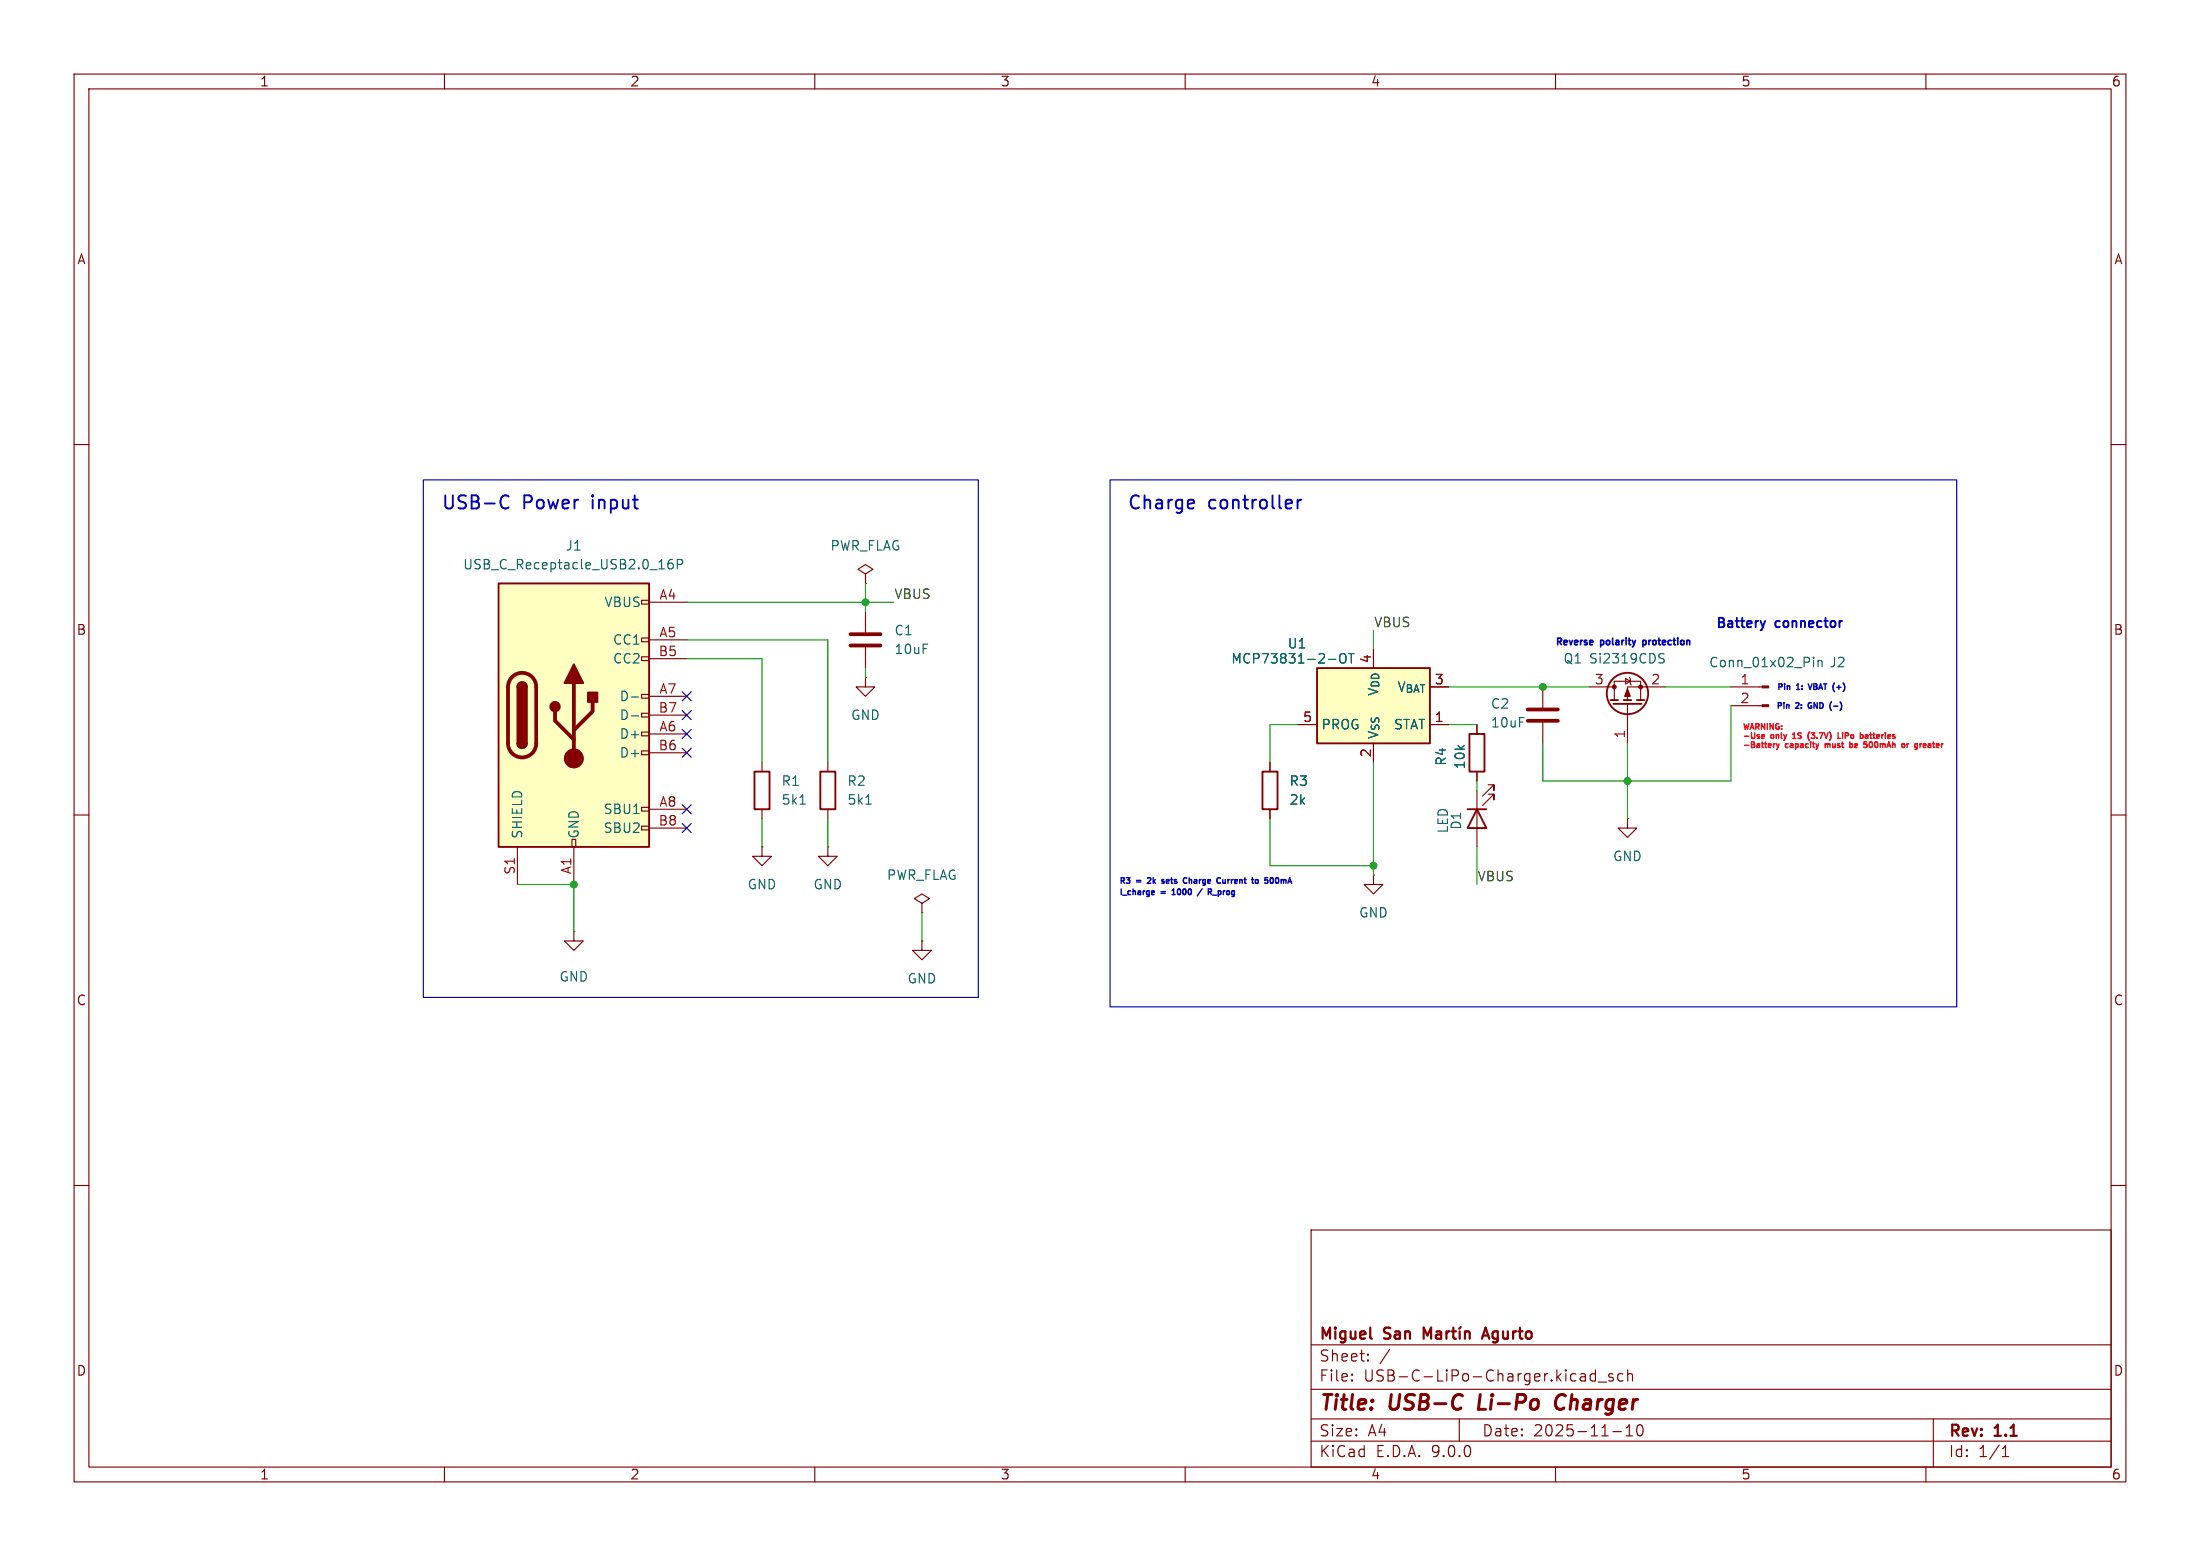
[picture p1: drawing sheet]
<svg xmlns="http://www.w3.org/2000/svg" width="297mm" height="210mm" viewBox="0 0 297 210" stroke-linecap="round" stroke-linejoin="round" font-family="sans-serif">
<g fill="none" stroke="#840000" stroke-width=".15">
<path d="M10 10h277v190h-277zM12 12h273v186h-273zM60 10v2M110 10v2M160 10v2M210 10v2M260 10v2M10 60h2M285 60h2M10 110h2M285 110h2M10 160h2"/>
<path d="M177 166h108v32h-108zM285 160h2M60 198v2M110 198v2M160 198v2M177 194.5h108M177 191.5h108M177 187.5h108M177 181.5h108M182.5 186.3h.1l-.1 .1M182.5 186.3v.1M182.5 185.5v.1"/>
<path d="M182.5 185.5h.1l-.1 .1M184.7 183.6v.1M184.7 183.6h-.1l.1 .1M184.7 182.8v.1M184.7 182.8h-.1l.1 .1M187.6 182.1l-1.3 2M197 191.5v3M210 198v2M215.4 184.9v1.5M215.4 185.5l-.4-.1-.3 .3v.4l.1 .2 .2 .1 .4-.1M215.7 186.5h1.2M217.7 185.5l-.3-.1-.2 .2v.2l.5 .2 .1 .1-.1 .2-.1 .1-.4-.1"/>
<path d="M217.7 193.2h1.2M219.1 185.5l-.4-.1-.3 .3v.4l.1 .2 .2 .1 .4-.1M219.5 193.8h.9M219.5 192.7l.5-.4v1.5M219.7 185.5a.37 .37 0 0 1 .7 .1v.8M219.7 184.9v1.5M221.1 192.4a1.02 1.02 0 0 0 .2 1.4h.2a.91 .91 0 0 0 .2-1.4M260 198v2M261 191.5v6.5M270.3 196.6h.9M270.3 195.5l.4-.4v1.5"/>
</g>
<path d="M199.8 188.2l-.2 2h.9M211 188.2a1.13 1.13 0 0 0-1 .7 1.13 1.13 0 0 0 .3 1.2l.2 .1 .5-.1" fill="none" stroke="#840000" stroke-width=".4"/>
<g fill="none" stroke="#840000" stroke-width=".3">
<path d="M193.9 179.8l.2-.1 .4 .1 .1 .9M195.3 179.7v1M195.7 179.7l-.3 .1-.1 .2M196 179.7h.6M196.2 179.2v1.3l.1 .1 .3 .1M197.1 179.7v1M197.2 179.1l-.2 .2M197.8 179.8a.37 .37 0 0 1 .6 .1v.8M197.8 179.7v1M192.2 180.7v-1.5l.5 1.1 .5-1.1v1.5M194.6 180l-.5 .1a.29 .29 0 0 0-.3 .3 .29 .29 0 0 0 .3 .3l.5-.1M200.1 180.7l.5-1.5 .5 1.5"/>
<path d="M200.2 180.3h.7"/>
</g>
<path d="M67.3 78.7h20.3v35.6h-20.3z" fill="#ffffc2"/>
<g fill="none" stroke="#840000" stroke-width=".15">
<path d="M116.8 77.5l1.1-.7-1.1-.6-1 .6 1 .7v1.2M116.8 78.7h.1M86.6 81h1v.5h-1zM86.6 86.1h1v.5h-1zM86.6 88.6h1v.6h-1zM86.6 93.7h1v.5h-1zM86.6 96.3h1v.5h-1zM86.6 98.8h1v.5h-1zM87.6 81.3h5.1M87.6 86.4h5.1M87.6 88.9h5.1M87.6 94h5.1"/>
<path d="M87.6 96.5h5.1M87.6 99.1h5.1M116.8 91.4v1.3h1.3l-1.3 1.3-1.2-1.3h1.2M116.8 91.4h.1M116.8 82.6v2.7M116.8 87.4v2.8M214.6 92.7h3.3M217.9 94.5v-2.6h3.6v2.6M219.5 91.6l.6 .3-.6 .4zM219.7 95v5.3M220 91.4l.1 .2v.7l.1 .2M224.8 92.7h-5.1v1.8"/>
<path d="M69.8 114.3v5.1M77.2 113.3h.5v1h-.5zM77.5 114.3v5.1M86.6 101.3h1v.6h-1zM86.6 109h1v.5h-1zM86.6 111.5h1v.5h-1zM87.6 101.6h5.1M87.6 109.2h5.1M87.6 111.8h5.1M102.9 114.3v1.3h1.2l-1.2 1.2-1.3-1.2h1.3M102.9 114.3h.1M102.9 102.9v1.2"/>
<path d="M102.9 109.2v1.3M111.8 114.3v1.3h1.2l-1.2 1.2-1.3-1.2h1.3M111.8 114.3h.1M111.8 102.9v1.2M111.8 109.2v1.3M171.4 102.9v1.2M171.4 109.2v1.3M185.4 118.1v1.3h1.3l-1.3 1.3-1.3-1.3h1.3M185.4 118.1h.1M77.5 125.7v1.3h1.2l-1.2 1.3-1.3-1.3h1.3M77.5 125.7h.1M124.5 127v1.3h1.2l-1.2 1.2-1.3-1.2h1.3"/>
<path d="M124.5 127h.1M124.5 121.9l1-.6-1-.6-1.1 .6 1.1 .6v1.3M124.5 123.2h.1"/>
</g>
<g fill="none" stroke="#840000" stroke-width=".25">
<path d="M67.3 78.7h20.3v35.6h-20.3zM69.8 92.7a.64 .64 0 0 1 .7-.6 .64 .64 0 0 1 .6 .6M217.4 94.5h1M217.8 95h3.8M219.2 94.5h1M221 94.5h1M69.8 100.3a.64 .64 0 0 0 .7 .7 .64 .64 0 0 0 .6-.7M101.9 104.1h2v5.1h-2zM110.7 104.1h2.1v5.1h-2.1zM170.4 104.1h2.1v5.1h-2.1z"/>
<circle cx="219.7" cy="93.6" r="2.79"/>
</g>
<path d="M69.1 91.4a1.9 1.9 0 0 1 2.1-.4 1.9 1.9 0 0 1 1.2 1.7v7.6a1.91 1.91 0 0 1-1.9 1.9 1.91 1.91 0 0 1-1.9-1.9v-7.6a1.9 1.9 0 0 1 .5-1.3zM74.9 96v1.3l2.6 2.5M77.5 92.2v10.2M80 94.7v1.3l-2.5 2.6M114.8 85.6h4.1M114.8 87.1h4.1" fill="none" stroke="#840000" stroke-width=".51"/>
<g fill="#840000" stroke="#840000" stroke-width=".25">
<path d="M69.8 92.7h1.3v7.6h-1.3z"/>
<path d="M70 92.3a.64 .64 0 0 1 .7-.2 .64 .64 0 0 1 .4 .6h-1.3z"/>
<path d="M69.8 100.3h1.3a.64 .64 0 0 1-.6 .7 .64 .64 0 0 1-.7-.7z"/>
<path d="M77.5 89.7l1.2 2.5h-2.5z"/>
<path d="M79.4 93.5h1.2v1.2h-1.2z"/>
<circle cx="74.9" cy="95.4" r=".63"/>
</g>
<g fill="#840000" stroke="#840000" stroke-width=".15">
<path d="M219.7 93l.4 1h-.8z"/>
<circle cx="77.5" cy="102.4" r="1.27"/>
<circle cx="217.9" cy="92.7" r=".25"/>
<circle cx="221.5" cy="92.7" r=".25"/>
</g>
<path d="M90.8 75.5a.5 .5 0 0 0-.6 .6v.4l.1 .2 .4 .1 .1-.1 .1-.5-.1-.1-.4-.1-.2 .2M91.4 76.2l.6-.1 .2-.2-.1-.3-.2-.1h-.5v1.3M85.2 94.1h1M85.2 96.6h1M224.1 88.8l.4 .1 .2 .2-.2 .3-.4 .1M224.1 88.3h.6M108 108.5h.7M116.9 108.5h.7" fill="none" stroke="#006464" stroke-width=".15"/>
<path d="M177.8 90.2h15.2v10.1h-15.2z" fill="#ffffc2"/>
<path d="M177.8 90.2h15.2v10.1h-15.2zM198.4 99.1h2v5h-2zM198.1 109.2h2.6M199.4 109.2l1.3 2.6h-2.6z" fill="none" stroke="#840000" stroke-width=".25"/>
<g fill="none" stroke="#840000" stroke-width=".15">
<path d="M175.3 97.8h2.5M193 97.8h2.6M199.4 97.8v1.3M208.3 92.7v2.8M208.3 97.5v2.8M233.7 92.7h4.2M233.7 95.3h4.2M171.4 102.9v1.2M171.4 109.2v1.3M185.4 100.3v2.6M199.4 104.1v1.3M199.4 106.7v7.6"/>
<path d="M200.9 105.9h.8v.8v-.8l-1.5 1.5M200.9 107.2h.8v.8v-.8l-1.5 1.5M219.7 110.5v1.3h1.3l-1.3 1.2-1.3-1.2h1.3M219.7 110.5h.1"/>
</g>
<path d="M179.4 89h.9M180.9 88.4a.43 .43 0 0 1 .5-.2 .43 .43 0 0 1 .3 .4v.5a.42 .42 0 0 1-.4 .4 .42 .42 0 0 1-.4-.4zM182.1 88.2h.7M182.4 88.2v1.3M244.8 88.7v.1M244.8 89.1v.9M245.4 89.1v.9M245.4 89.3l.2-.2 .3 .1 .1 .8" fill="none" stroke="#006464" stroke-width=".15"/>
<path d="M206.2 95.8h4.1M206.2 97.3h4.1" fill="none" stroke="#840000" stroke-width=".51"/>
<g fill="#840000" stroke="#840000" stroke-width=".15">
<path d="M237.9 92.6h.9v.2h-.9z"/>
<path d="M237.9 95.1h.9v.3h-.9z"/>
</g>
<g fill="none" stroke="#009600" stroke-width=".15">
<path d="M116.8 78.7v3.9M92.7 81.3h27.9M92.7 88.9h10.2v14M92.7 86.4h19.1v16.5M116.8 90.2v1.2M175.3 97.8h-3.9v5.1M185.4 85.1v2.5M195.6 97.8h3.8M195.6 92.7h19M224.8 92.7h8.9M233.7 95.3v10.1h-25.4v-5.1M69.8 119.4h7.7v6.3"/>
<path d="M102.9 110.5v3.8M111.8 110.5v3.8M171.4 110.5v6.3h14M185.4 102.9v15.2M199.4 105.4v1.3M199.4 114.3v5.1M219.7 100.3v10.2M124.5 123.2v3.8"/>
</g>
<path d="M92.1 95.9l1.2 1.2M92.1 93.4l1.2 1.2M92.1 98.5l1.2 1.2M93.3 95.9l-1.2 1.2M93.3 93.4l-1.2 1.2M93.3 98.5l-1.2 1.2M92.1 101l1.2 1.2M92.1 111.2l1.2 1.2M92.1 108.6l1.2 1.2M93.3 101l-1.2 1.2M93.3 111.2l-1.2 1.2M93.3 108.6l-1.2 1.2" fill="none" stroke="#000084" stroke-width=".15"/>
<path d="M221.8 86.4v.9M221.8 87h.3M222.1 86.4l-.3 .1" fill="none" stroke="#0000c2" stroke-width=".22"/>
<path d="M67.9 66.9a.62 .62 0 0 1 .8 .1M68.7 68.5a.62 .62 0 0 1-.8 0M175.7 67.4l-.4 .1M238.3 83.8l-.3 .9" fill="none" stroke="#0000c2" stroke-width=".25"/>
<g fill="none" stroke="#0000c2" stroke-width=".19">
<path d="M244.1 92.3l.3 .8M244.3 94.8a.41 .41 0 0 0-.2 .4 .41 .41 0 0 0 .2 .4M247.3 94.7l-.2 .2M247.5 95.3h.6M247.7 92.2l-.1 .1M248 92.8h.5M248.4 94.7l.1 .2M248.8 92.2l.1 .1M155.2 118.5h-.3M155.3 118.8l-.4 .4h.5M157 119h.1l.1 .1-.3 .1M157 118.7h.1"/>
<path d="M158.4 120l-.2 .2M160.2 118.5h.1M160.2 119.1v.1M160.5 118.5v.7M160.8 118.7l-.3 .1M162.3 119.9l-.7 1M165.1 118.7v.5l.3-.1M165.4 118.7v.5M170.7 119.1l.2 .1M171.1 118.5h-.3l-.1 .3 .2-.1M172.5 118.5l.1 .2-.1 .5M173 118.7v.5"/>
<path d="M173 118.7v.1M155.6 120.2l.2 .1v.1l-.3 .1M155.8 120.7h-.2M158.2 120.7h.5M163.3 120.4l.3 .3M163.6 120.1l-.1 .2-.4 .1M163.7 120.8h.6"/>
</g>
<g fill="none" stroke="#ff0014" stroke-width=".19">
<path d="M237.8 99.6l.1 .1 .3-.1M237.8 99.3l.1-.1 .3 .1-.4 .1M242 99.7h.4M242 99.1l.2-.2v.8M244.2 99.8l.1 .2M244.3 98.8l-.1 .1M244.5 99.6l.3 .1M244.5 98.9h.5M247 98.8l.1 .1M248.1 99.7h.4M248.8 98.9v.1M248.8 99.2v.5"/>
<path d="M249.1 99.3h.3M249.4 98.9h-.3v.8M252.1 99.2l.1 .5M252.2 99.6l-.1 .1M252.2 99.3l-.1 .1M252.4 99.2h.3M252.5 98.9v.7l.1 .1M239.8 100.4l.2 .5M240 100.9l-.2 .2M240.2 100.4l-.2 .5M246.4 100.4v.5M249.8 100.4l.3 .1v.3l-.3 .1"/>
<path d="M252.7 100.2l-.1-.1a.41 .41 0 0 0-.3 .4 .41 .41 0 0 0 .3 .4l.1-.1M257.5 100.4v.5M257.7 100.4l-.2 .1M260 100.4v.2h-.4M260.4 100.4h-.1M260.4 100.6l-.1 .1 .1 .2"/>
</g>
<path d="M57.1 64.8h75v69.8h-75zM149.9 64.8h114.3v71.1h-114.3z" fill="none" stroke="#0000c2" stroke-width=".15"/>
<g fill="#009600" stroke="#009600" stroke-width=".15">
<circle cx="116.8" cy="81.3" r=".46"/>
<circle cx="77.5" cy="119.4" r=".46"/>
<circle cx="219.7" cy="105.4" r=".46"/>
<circle cx="185.4" cy="116.8" r=".46"/>
<circle cx="208.3" cy="92.7" r=".46"/>
</g>
<g font-size="2.8" fill="#840000">
<text x="178" y="190.9">Title:</text>
<text x="187.7" y="190.9">USB-C</text>
<text x="200.5" y="190.9">Li-Po</text>
<text x="211.6" y="190.9">Charger</text>
</g>
<g font-size="2.5" fill="#0000c2">
<text x="59.5" y="69.1">USB-C</text>
<text x="70.6" y="69.1">Power</text>
<text x="80.2" y="69.1">input</text>
<text x="152.1" y="69.1">Charge</text>
<text x="163.1" y="69.1">controller</text>
</g>
<g font-size="2.1" fill="#840000">
<text x="178" y="184">Sheet:</text>
<text x="178" y="181.2">Miguel</text>
<text x="187" y="181.2">San</text>
<text x="201.5" y="181.2">Agurto</text>
<text x="178" y="186.7">File:</text>
<text x="184.1" y="186.7">USB-C-LiPo-Charger.kicad_sch</text>
<text x="178" y="196.9">KiCad</text>
<text x="178" y="194.1">Size:</text>
<text x="184.7" y="194.1">A4</text>
<text x="185.7" y="196.9">E.D.A.</text>
<text x="193.3" y="196.9">9.0.0</text>
<text x="200" y="194.1">Date:</text>
<text x="207" y="194.1">2025-11-10</text>
<text x="263" y="194.3">Rev:</text>
<text x="263" y="196.9">Id:</text>
<text x="267.1" y="196.9">1/1</text>
<text x="269.4" y="194.3">1.1</text>
</g>
<g font-size="1.8" fill="#840000">
<text x="35" y="11.9">1</text>
<text x="85" y="11.9">2</text>
<text x="135" y="11.9">3</text>
<text x="185" y="11.9">4</text>
<text x="235" y="11.9">5</text>
<text x="285" y="11.9">6</text>
<text x="10.3" y="35.9">A</text>
<text x="285.3" y="35.9">A</text>
<text x="10.3" y="85.9">B</text>
<text x="285.3" y="85.9">B</text>
<text x="10.3" y="135.9">C</text>
<text x="285.3" y="135.9">C</text>
<text x="10.3" y="185.9">D</text>
<text x="285.3" y="185.9">D</text>
<text x="35" y="199.9">1</text>
<text x="85" y="199.9">2</text>
<text x="135" y="199.9">3</text>
<text x="185" y="199.9">4</text>
<text x="235" y="199.9">5</text>
<text x="285" y="199.9">6</text>
</g>
<g font-size="1.8" fill="#006464">
<text x="62.4" y="77.1">USB_C_Receptacle_USB2.0_16P</text>
<text x="76.3" y="74.5">J1</text>
<text x="112" y="74.5">PWR_FLAG</text>
<text x="81.5" y="82.1">VBUS</text>
<text x="82.7" y="87.2">CC1</text>
<text x="82.7" y="89.8">CC2</text>
<text x="120.7" y="86">C1</text>
<text x="120.7" y="88.5">10uF</text>
<text x="166.1" y="89.8">MCP73831-2-OT</text>
<text x="173.7" y="87.7">U1</text>
<text x="211" y="89.8">Q1 Si2319CDS</text>
<text x="83.6" y="94.8">D-</text>
<text x="188.5" y="93.6">V_{BAT}</text>
<text x="201.2" y="95.9">C2</text>
<text x="230.6" y="90.3">Conn_01x02_Pin</text>
<text x="246.9" y="90.3">J2</text>
<text x="83.6" y="97.4">D-</text>
<text x="83.6" y="99.9">D+</text>
<text x="114.8" y="97.4">GND</text>
<text x="178.3" y="98.7">PROG</text>
<text x="186.3" y="99.8" transform="rotate(-90 186.3 99.8)">V_{SS}V_{DD}</text>
<text x="188.1" y="98.7">STAT</text>
<text x="201.2" y="98.4">10uF</text>
<text x="83.6" y="102.5">D+</text>
<text x="105.4" y="106.3">R1</text>
<text x="114.3" y="106.3">R2</text>
<text x="174" y="106.3">R3</text>
<text x="195.4" y="103.4" transform="rotate(-90 195.4 103.4)">R4</text>
<text x="198" y="103.9" transform="rotate(-90 198 103.9)">10k</text>
<text x="70.7" y="113.3" transform="rotate(-90 70.7 113.3)">SHIELD</text>
<text x="78.3" y="113.3" transform="rotate(-90 78.3 113.3)">GND</text>
<text x="81.4" y="110.1">SBU1</text>
<text x="81.4" y="112.6">SBU2</text>
<text x="105.4" y="108.8">5k1</text>
<text x="114.3" y="108.8">5k1</text>
<text x="174" y="108.8">2k</text>
<text x="195.7" y="112.6" transform="rotate(-90 195.7 112.6)">LED</text>
<text x="197.5" y="112.1" transform="rotate(-90 197.5 112.1)">D1</text>
<text x="119.6" y="119">PWR_FLAG</text>
<text x="217.7" y="116.4">GND</text>
<text x="100.8" y="120.2">GND</text>
<text x="109.7" y="120.2">GND</text>
<text x="183.4" y="124.1">GND</text>
<text x="75.4" y="132.7">GND</text>
<text x="122.4" y="132.9">GND</text>
</g>
<g font-size="1.8" fill="#a90000">
<text x="88.9" y="81">A4</text>
<text x="88.8" y="88.6">B5</text>
<text x="88.9" y="86.1">A5</text>
<text x="185.2" y="89.6" transform="rotate(-90 185.2 89.6)">4</text>
<text x="88.9" y="93.7">A7</text>
<text x="193.6" y="92.5">3</text>
<text x="215.2" y="92.5">3</text>
<text x="222.8" y="92.5">2</text>
<text x="234.9" y="92.5">1</text>
<text x="234.9" y="95">2</text>
<text x="88.8" y="96.3">B7</text>
<text x="88.8" y="101.3">B6</text>
<text x="88.9" y="98.8">A6</text>
<text x="175.8" y="97.5">5</text>
<text x="193.6" y="97.5">1</text>
<text x="219.5" y="99.8" transform="rotate(-90 219.5 99.8)">1</text>
<text x="185.2" y="102.3" transform="rotate(-90 185.2 102.3)">2</text>
<text x="88.8" y="111.5">B8</text>
<text x="88.9" y="109">A8</text>
<text x="69.6" y="118.2" transform="rotate(-90 69.6 118.2)">S1</text>
<text x="77.2" y="118.1" transform="rotate(-90 77.2 118.1)">A1</text>
</g>
<g font-size="1.8" fill="#0f0f0f">
<text x="120.6" y="80.9">VBUS</text>
<text x="185.4" y="84.7">VBUS</text>
<text x="199.4" y="119">VBUS</text>
</g>
<g font-size="1.8" fill="#0000c2">
<text x="231.5" y="85.1">Battery</text>
<text x="239.7" y="85.1">connector</text>
</g>
<g font-size="1.2" fill="#0000c2">
<text x="209.8" y="87.4">Reverse</text>
<text x="216.1" y="87.4">polarity</text>
<text x="222.3" y="87.4">protection</text>
</g>
<g font-size="1.1" fill="#0000c2">
<text x="239.7" y="95.9">Pin</text>
<text x="239.8" y="93.4">Pin</text>
<text x="242.5" y="95.9">2:</text>
<text x="242.6" y="93.4">1:</text>
<text x="244.6" y="95.9">GND</text>
<text x="244.7" y="93.4">VBAT</text>
<text x="247.9" y="95.9">(-)</text>
<text x="248.3" y="93.4">(+)</text>
<text x="151" y="119.5">R3</text>
<text x="153.5" y="119.5">=</text>
<text x="155.4" y="119.5">2k</text>
<text x="157.7" y="119.5">sets</text>
<text x="161.1" y="119.5">Charge</text>
<text x="166" y="119.5">Current</text>
<text x="171.2" y="119.5">to</text>
<text x="173.3" y="119.5">500mA</text>
<text x="151" y="121.1">I_charge</text>
<text x="156.8" y="121.1">=</text>
<text x="158.7" y="121.1">1000</text>
<text x="162.6" y="121.1">/</text>
<text x="164.4" y="121.1">R_prog</text>
</g>
<g font-size="1.1" fill="#ff0014">
<text x="235.2" y="98.8">WARNING:</text>
<text x="235.2" y="100">-Use</text>
<text x="235.2" y="101.2">-Battery</text>
<text x="239.2" y="100">only</text>
<text x="241.2" y="101.2">capacity</text>
<text x="242.6" y="100">1S</text>
<text x="245" y="100">(3.7V)</text>
<text x="246.9" y="101.2">must</text>
<text x="249.5" y="100">LiPo</text>
<text x="250.7" y="101.2">be</text>
<text x="252.9" y="100">batteries</text>
<text x="253" y="101.2">500mAh</text>
<text x="258.6" y="101.2">or</text>
<text x="260.7" y="101.2">greater</text>
</g>
</svg>
